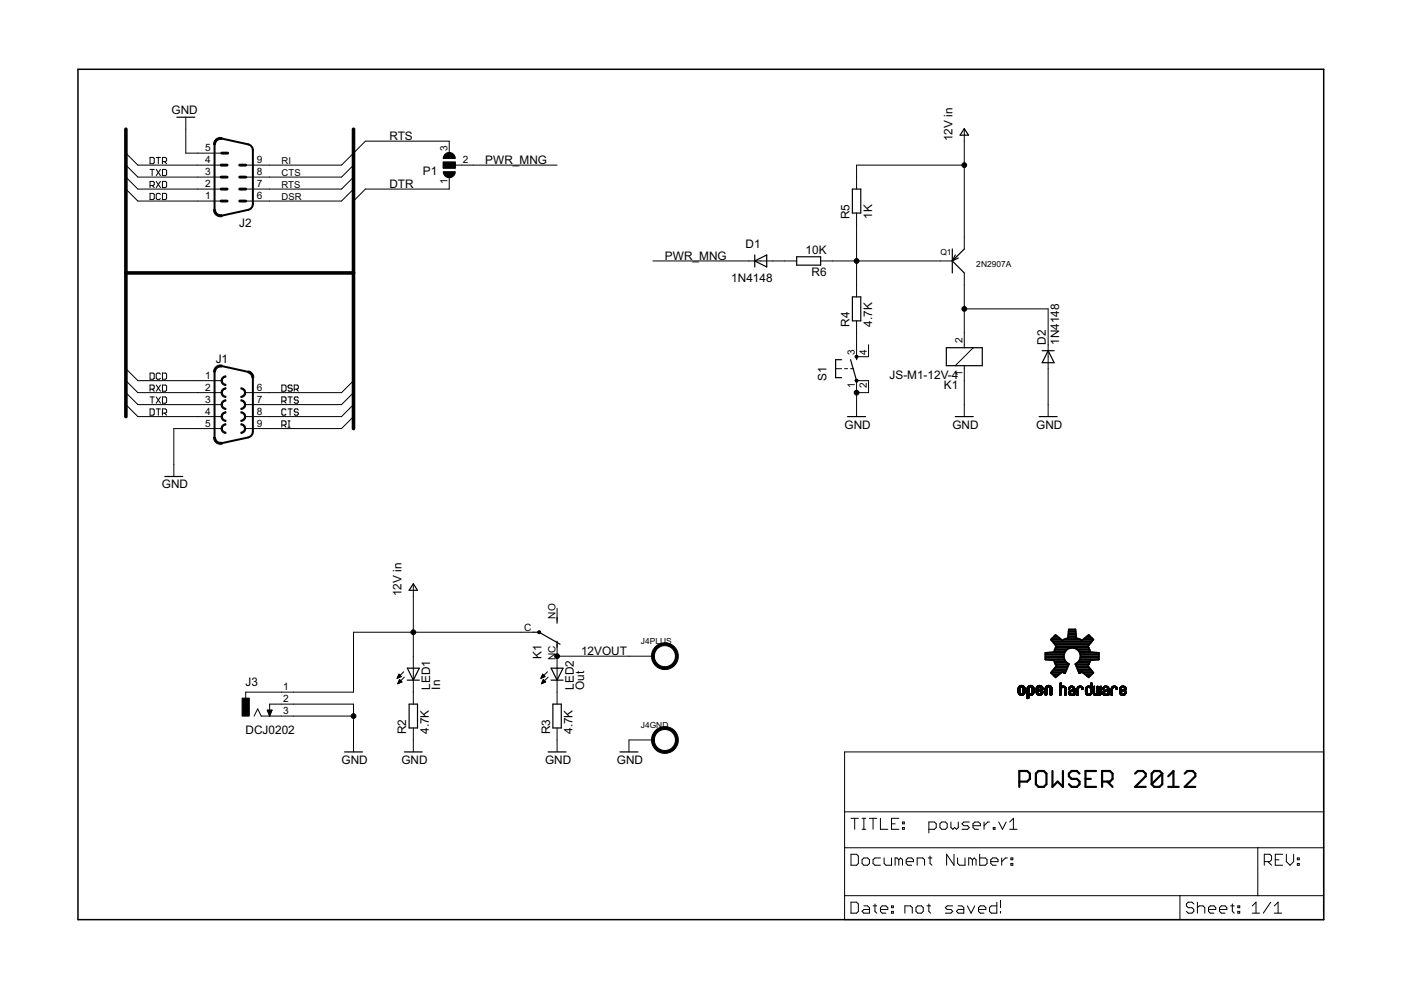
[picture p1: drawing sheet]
<svg xmlns="http://www.w3.org/2000/svg" width="297mm" height="210mm" viewBox="0 0 297 210" stroke-linecap="round" stroke-linejoin="round" font-family="sans-serif">
<g fill="none" stroke="#000" stroke-width=".21">
<path d="M26.7 37.5l2.5 2.6h17.8M26.7 35l2.5 2.5h17.8M26.7 32.5l2.5 2.5h17.8M31.8 33.4h.7l.2 .2v.9l-.2 .2h-.7zM31.8 39.3h.7l.2-.2v-.4l-.2-.2h-.7v1.3M31.8 35.9h.9M32.3 39.3l.4 .5M32.3 35.9v1.3M33.1 38.5l.9 1.3M33.1 35.9l.9 1.3M33.1 33.4h.9M33.6 33.4v1.3"/>
<path d="M34 38.5l-.9 1.3M34 35.9l-.9 1.3M34.4 34.3h.7l.2-.3v-.4l-.2-.2h-.7v1.3M34.4 35.9h.7l.2 .2v.9l-.2 .2h-.7zM34.4 38.5h.7l.2 .2v.9l-.2 .2h-.7zM34.9 34.3l.4 .4M39.4 24.8v7.7h7.6M75 37.5l-2.6 2.6h-20.3M75 35l-2.6 2.5h-20.3M94 34.4h2.5v1.2h-2.5zM95.2 37.5v2.6h-17.7l-2.5 2.5M95.2 32.5v-2.6h-17.7l-5.1 5.1h-20.3"/>
<path d="M96.5 35h21.6M204.4 35h-22.8v5.1M204.4 27.4v25.4M26.7 40.1l2.5 2.5h17.8M31.8 41h.7l.2 .2v.9l-.2 .2h-.7zM34 41.2l-.2-.2h-.4l-.3 .2v.9l.3 .2h.4l.2-.2M34.4 41h.7l.2 .2v.9l-.2 .2h-.7zM75 40.1l-2.6 2.5h-20.3M138.4 55.3h30.5M174 55.3h27.9M181.6 45.2v17.7M204.4 57.9v15.8"/>
<path d="M26.7 78.2l2.5 2.5h17.8M31.8 79.1h.7l.2 .2v.9l-.2 .2h-.7zM34 79.3l-.2-.2h-.4l-.3 .2v.9l.3 .2h.4l.2-.2M34.4 79.1h.7l.2 .2v.9l-.2 .2h-.7zM177.2 78.2h1.2M179.1 78.2h.6M180.3 78.2h.7M181.6 68v7.6h2.5v-2.5M204.4 77.5v10.8M204.4 65.5h17.8v22.8M206.4 73.7l-3.9 3.8M26.7 80.7l2.5 2.5h17.8"/>
<path d="M26.7 83.2l2.5 2.6h17.8M26.7 85.8l2.5 2.5h17.8M31.8 86.7h.7l.2 .2v.9l-.2 .2h-.7zM31.8 84.2h.9M31.8 82.5h.7l.2-.2v-.4l-.2-.3h-.7v1.4M32.3 82.5l.4 .5M32.3 84.2v1.3M33.1 86.7h.9M33.1 81.6l.9 1.4M33.1 84.2l.9 1.3M33.6 86.7v1.3M34 81.6l-.9 1.4"/>
<path d="M34 84.2l-.9 1.3M34.4 87.6h.7l.2-.2v-.5l-.2-.2h-.7v1.3M34.4 84.2h.7l.2 .2v.9l-.2 .2h-.7zM34.4 81.6h.7l.2 .3v.8l-.2 .3h-.7zM34.9 87.6l.4 .4M47 90.9h-10.1v10.1M59.8 81.6h.6l.2 .3v.8l-.2 .3h-.6zM59.8 85h.6l.2-.2v-.4l-.2-.2h-.6v1.3M59.8 90.1h.6l.2-.2v-.4l-.2-.3h-.6v1.4M60.2 90.1l.4 .5M60.2 85l.4 .5M60.6 86.9l-.2-.2h-.4l-.2 .2v.9l.2 .2h.4l.2-.2"/>
<path d="M61.1 89.2h.4M61.1 90.6h.4M61.1 86.7h.9M61.1 84.2h.9M61.3 89.2v1.4M61.5 84.2v1.3M61.5 86.7v1.3M62 81.9l-.3-.3h-.4l-.2 .5 .2 .2h.4l.3 .2v.2l-.3 .3h-.4l-.2-.3M62.4 82.5h.6l.2-.2v-.4l-.2-.3h-.6v1.4M62.8 82.5l.4 .5M63.2 86.9l-.2-.2h-.4l-.2 .2 .2 .5h.4l.2 .2-.2 .4h-.4l-.2-.2M63.2 84.4l-.2-.2h-.4l-.2 .4 .2 .2h.4l.2 .5-.2 .2h-.4l-.2-.2"/>
<path d="M75 80.7l-2.6 2.5h-20.3M75 83.2l-2.6 2.6h-20.3M75 85.8l-2.6 2.5h-20.3M75 88.3l-2.6 2.6h-20.3M181.6 83.2h2.5v-2.5h-2.5v7.6M87.6 123.9v25.4M113 134h-38v12.7h-22.9v1.3M118.1 129v2.5M118.1 136.6v12.7M118.1 139.1h20.3M53.9 151.8l.7-1.5 .8 1.5h19.6M56.7 150.6h1l-.5 1.2z"/>
<path d="M56.7 150.6h1M56.7 150.7h.9M56.8 150.8h.8M56.8 151h.7M56.9 151.1h.6M56.9 151.2h.5M57 151.3h.4M57 151.4h.3M57.1 151.6h.2M57.1 151.7h.1M57.2 151.8v-2.5h17.8v10.1M84.2 143.7h.2"/>
<path d="M84.3 143.6h.4M84.3 143.5h.7M84.3 144.9h.1M84.4 144.8h.3M84.4 143.4h.6M84.5 143.2h.4M84.5 144.7h.5M84.5 144.6h.7M84.5 143.1h.3M84.6 143h.1M84.6 144.4h.5M84.6 142.9l.5 .5-.9 .4z"/>
<path d="M84.6 144.3h.4M84.7 144.2h.2M84.7 144.1l-.4 .9M84.7 144.1l.5 .5-.9 .4M84.7 144.1h.1M85.6 142.4l-1.4 1.4M85.7 143.6l-1.4 1.4M87.6 154.3v5.1M114.7 143.7h.2M114.8 143.6h.4M114.8 143.5h.7M114.8 144.9h.1"/>
<path d="M114.9 143.4h.6M114.9 144.8h.3M114.9 143.2h.5M114.9 144.7h.5M115 143.1h.3M115 144.6h.7M115 143h.1M115 144.4h.6M115.1 142.9l.5 .5-.9 .4zM115.1 144.3h.3M115.1 144.2h.2M115.2 144.1h.1"/>
<path d="M115.2 144.1l-.4 .9M115.2 144.1l.5 .5-.9 .4M116.1 142.4l-1.4 1.4M116.2 143.6l-1.4 1.4M118.1 154.3v5.1M138.4 156.9h-5.1v2.5M179.1 159.4h101.5v35.6h-101.5zM215.9 146.7l.4 .1M215.9 146.8h.4M215.9 146.7h.3M215.9 146.6h.3M215.9 146.5h.3"/>
<path d="M215.9 146.4h.3M215.9 146.3h.3M215.9 146.2h.3M215.9 146.1h.3M215.9 146h.3M215.9 146h.4M215.9 146.9h.5M215.9 146.9h.4M215.9 145.9h.4M215.9 147h.6M215.9 145.7h1.4M215.9 147.1h1.3"/>
<path d="M216 145.6l1.2 .1M216 145.6h1.2M216 147.2h1.2M216 145.6h1.1M216 147.2h1.1M216.1 145.5h1M216.1 147.3h1M216.1 145.5h.9M216.2 145.4h.8M216.3 147.4h.6M216.3 145.9h-.4M216.3 145.4h.6"/>
<path d="M216.3 145.8h-.4M216.4 145.8h-.5M216.5 147.4h.2M216.5 145.3h.2M216.7 145.8h.6M216.8 146.9h.5M216.8 145.8h.5M216.9 146.9h.4M216.9 145.9h.4M216.9 146.7h.4M216.9 146.8h.4M216.9 146.6h.4"/>
<path d="M216.9 146.5h.4M216.9 146.4h.4M216.9 146.3h.4M216.9 146.2h.4M216.9 146.1h.4M216.9 146h.4M217 147.3l-.8 .1M217.2 147.1l-1.2 .1M217.3 147h-.6M217.8 146.7l.4 .1M217.8 148.1h.2M217.8 148h.3"/>
<path d="M217.8 147.9h.3M217.8 147.8h.3M217.8 147.7h.3M217.8 147.6h.3M217.8 147.5h.3M217.8 147.4h.3M217.8 147.1h1.3M217.8 147h.6M217.8 146.9h.4M217.8 146.8h.4M217.8 146.7h.3M217.8 146.6h.3"/>
<path d="M217.8 146.5h.3M217.8 146.4h.3M217.8 146.3h.3M217.8 146.2h.3M217.8 146.1h.3M217.8 146h.3M217.8 145.9h.4M217.8 148.1h.1M217.8 145.7h1.3M217.9 145.6h1.2M217.9 145.5l1.2 .1M218 145.5h1"/>
<path d="M218.1 145.5h.8M218.1 145.4h.8M218.1 148l-.3 .1M218.2 146h-.4M218.2 145.9h-.4M218.2 145.4h.6M218.3 145.8h-.5M218.4 145.3h.2M218.4 147.4h.2M218.6 147h.6M218.7 147h.5M218.7 145.8h.5"/>
<path d="M218.8 146.9h.4M218.8 145.9h.4M218.8 147.4h-1M218.8 146.8h.4M218.8 146.7h.4M218.8 146.6h.4M218.8 146.5h.4M218.8 146.4h.4M218.8 146.3h.4M218.8 146.2h.4M218.8 146.1h.4M218.8 146h.4"/>
<path d="M218.9 147.3l-1.1 .1M219 147.3h-1.2M219 147.2l-1.2 .1M219.1 147.2h-1.3M219.2 147.1h-1.4M219.2 145.7h-1.4M219.7 146.7h.4M219.7 146.9h.4M219.7 146.8h.4M219.7 146.2h1.4M219.7 146.2h.3M219.7 146.1h.3"/>
<path d="M219.7 146h.4M219.7 147h.6M219.7 146.9h.5M219.7 145.9h.4M219.7 145.7h1.4M219.8 147.1h1.2M219.8 145.7h1.2M219.8 145.6h1.2M219.8 147.2h1.2M219.9 145.5l1.1 .1M219.9 147.2h1M219.9 145.5h1"/>
<path d="M219.9 147.3h1M220 145.5h.9M220 147.3h.8M220 145.4h.8M220.1 146h-.4M220.1 147.4h.6M220.1 145.9h-.4M220.1 146.7h-.4M220.2 145.4h.5M220.2 145.8h-.5M220.2 146.6l-.5 .1M220.3 147.4h.2"/>
<path d="M220.3 146.2h.8M220.3 145.3h.2M220.4 146.6h-.7M220.4 146.2h.7M220.5 146.5l-.8 .1M220.5 146.1h.6M220.6 146h.5M220.6 145.8h.5M220.6 146.5h-.9M220.7 146.9h.4M220.7 145.9h.4M220.7 146h.4"/>
<path d="M220.7 146.8h.4M220.7 146.7h.4M220.7 146.4l-1 .1M220.8 146.7h.3M220.8 146.6h.3M220.8 146.4h-1.1M220.9 146.6h.2M221 146.3l-1.3 .1M221.1 147h-.6M221.1 146.3h-1.4M221.1 147h-.5M221.6 146.7h.4"/>
<path d="M221.6 147.2h.4M221.6 147.1h.4M221.6 147h.4M221.6 146.9h.4M221.6 146.8h.4M221.6 146.6h.4M221.6 146.5h.4M221.6 146.4h.4M221.6 146.3h.4M221.6 146.2h.4M221.6 146.1h.4M221.6 146h.4"/>
<path d="M221.6 147.4h.2M221.6 145.7h1.4M221.7 145.7h1.3M221.7 145.6h1.2M221.8 145.5h1.1M221.8 145.5h1M221.9 145.5h.9M221.9 147.3l-.3 .1M221.9 145.4h.8M222 147.3h-.4M222 146h-.4M222 145.9h-.4"/>
<path d="M222.1 145.9h-.5M222.1 145.4h.5M222.1 145.8h-.5M222.2 145.3h.2M222.5 145.8h.5M222.6 145.8h.4M222.6 145.9h.4M222.6 145.9h.5M222.7 146.7h.4M222.7 147.3h.2M222.7 147.2h.4M222.7 147.1h.4"/>
<path d="M222.7 147h.4M222.7 146.9h.4M222.7 146.8h.4M222.7 146.6h.4M222.7 146.5h.4M222.7 146.4h.4M222.7 146.3h.4M222.7 146.2h.4M222.7 146.1h.4M222.7 146h.4M222.7 147.4h.2M223.1 147.3h-.4"/>
<path d="M224.7 144.9h.3M224.7 146.7h.3M224.7 147.4h.1M224.7 147.2h.3M224.7 147.1h.3M224.7 147h.3M224.7 146.9h.3M224.7 146.8h.3M224.7 146.6h.3M224.7 146.5h.3M224.7 146.4h.3M224.7 146.3h.3"/>
<path d="M224.7 146.2h.3M224.7 146.1h.3M224.7 146h.3M224.7 145.7h1.3M224.7 145.6l1.2 .1M224.7 145.6h1.1M224.7 145.5l1.1 .1M224.7 145.5h1M224.7 145.4h.3M224.7 145.3h.3M224.7 145.2h.3M224.7 145.1h.3"/>
<path d="M224.7 145h.3M224.8 144.8h.2M224.9 144.8h.1M224.9 147.4h-.2M225 147.3l-.3 .1M225 147.3h-.3M225.1 145.9h-.4M225.2 145.8h-.5M225.2 145.5h.4M225.3 145.8h-.6M225.5 145.8h.5M225.6 145.8h.4"/>
<path d="M225.7 145.9h.3M225.7 146h.4M225.8 146h.3M225.8 146.1h.3M225.8 146.7h.3M225.8 147.4h.1M225.8 147.3h.3M225.8 147.2h.3M225.8 147.1h.3M225.8 147h.3M225.8 146.9h.3M225.8 146.8h.3"/>
<path d="M225.8 146.6h.3M225.8 146.5h.3M225.8 146.4h.3M225.8 146.3h.3M225.8 146.2h.3M226 147.4h-.2M226.1 147.3l-.3 .1M226.5 147.1h.4M226.5 147h.4M226.5 147h.3M226.5 146.9h.3M226.5 146.8h.4"/>
<path d="M226.5 146.1h.3M226.5 147.1l.5 .1M226.6 147.2h.8M226.6 145.9h.3M226.7 147.3h.7M226.7 145.7h1.1M226.7 146.2h-.2M226.7 145.6h1M226.8 145.6h.9M226.8 147.4h.6M226.8 146.2h-.3M226.8 146.5h1.1"/>
<path d="M226.8 146.1h-.3M226.8 146h-.3M226.8 145.5l.8 .1M226.9 145.9h-.4M226.9 145.5h.6M226.9 146.7l-.4 .1M226.9 147.4h.5M226.9 146.4h1M227 145.8h-.4M227 146.7h-.5M227 145.5h.4M227.1 146.4h.8"/>
<path d="M227.1 147.4v.1M227.1 145.8h-.5M227.1 146.6l-.5 .1M227.2 146.3h.7M227.3 147.2h.1M227.3 146.6h-.7M227.3 145.8h.5M227.3 146.3h.6M227.4 145.8h.4M227.4 146.5l-.7 .1M227.5 146.2h.4M227.5 145.9h.3"/>
<path d="M227.5 145.9h.4M227.6 146h.3M227.6 146.7h.3M227.6 147.3h.3M227.6 147.2h.3M227.6 147.1h.3M227.6 147h.3M227.6 146.9h.3M227.6 146.8h.3M227.6 146.6h.3M227.6 146.5h.3M227.6 146.1h.3"/>
<path d="M227.6 147.4h.1M227.8 147.4h-.2M227.9 147.3l-.3 .1M227.9 146.5h-1.2M228.3 146.7h.3M228.3 147.4h.1M228.3 147.3h.3M228.3 147.2h.3M228.3 147.1h.3M228.3 147h.3M228.3 146.9h.3M228.3 146.8h.3"/>
<path d="M228.3 146.6h.3M228.3 146.5h.3M228.3 146.4h.3M228.3 146.3h.3M228.3 146.2h.3M228.3 146.1h.3M228.3 146h.3M228.3 146h.4M228.5 145.7h1M228.5 145.6h1M228.6 147.4h-.3M228.6 147.3l-.3 .1"/>
<path d="M228.6 145.5l.8 .1M228.6 146.1h-.3M228.7 145.9h-.4M228.7 145.5h.6M228.7 145.9h-.3M228.8 145.8h-.4M228.8 145.5h.4M228.9 145.8h-.5M229.1 145.8h.5M229.2 145.8h.4M229.3 145.9h.4M229.4 146h.3"/>
<path d="M229.4 146.2h.2M229.4 146.2h.1M229.6 145.7h-1.2M229.7 146.1l-.3 .1M229.7 146.1h-.3M230.1 146.7h.3M230.1 146.6h.3M230.1 146.5h.3M230.1 146.4h.3M230.1 146.3h.3M230.1 146.2h.3M230.1 146.1h.3"/>
<path d="M230.1 146.9h.3M230.1 146.8h.3M230.1 146h.3M230.2 146.9h.3M230.2 147.1h.4M230.2 147h.3M230.2 145.9h.3M230.2 145.9h.4M230.2 147.1l.5 .1M230.3 147.2h1.1M230.3 145.7h1.2M230.3 147.3h1"/>
<path d="M230.4 145.6h1.1M230.4 147.3h.8M230.5 147.4h.7M230.5 146h-.3M230.5 145.5h1M230.6 147.4h.5M230.6 145.8h-.4M230.6 145.5h.4M230.7 145.8h-.4M230.8 147.4v.1M230.9 145.8h.6M231 145.8h.5"/>
<path d="M231.1 147.1h.4M231.1 145.9h.4M231.1 147h.4M231.2 146h.3M231.2 146.7h.3M231.2 144.9h.3M231.2 146.9h.3M231.2 146.8h.3M231.2 146.6h.3M231.2 146.5h.3M231.2 146.4h.3M231.2 146.3h.3"/>
<path d="M231.2 146.2h.3M231.2 146.1h.3M231.2 145.4h.3M231.2 145.3h.3M231.2 145.2h.3M231.2 145.1h.3M231.2 145h.3M231.3 144.8h.2M231.4 144.8h.1M231.4 147.1l-.4 .1M231.5 145.7h-1.2M231.8 146.7h.3"/>
<path d="M231.8 147.1h.3M231.8 147h.3M231.8 146.9h.3M231.8 146.8h.3M231.8 146.6h.3M231.8 146.5h.3M231.8 146.4h.3M231.8 146.3h.3M231.8 146.2h.3M231.8 146.1h.3M231.8 146h.3M231.8 145.9h.3"/>
<path d="M231.8 145.8h.3M231.8 145.7h.3M231.8 145.6h.3M231.8 147.1l.4 .1M231.8 147.2h1.6M231.9 147.2h1.5M231.9 145.5h.2M231.9 147.3h1.4M232 147.4h1.3M232.1 147.4h.4M232.3 147.4v.1M232.4 147.2h.5"/>
<path d="M232.4 147.1h.4M232.5 146.7h.3M232.5 147h.3M232.5 146.9h.3M232.5 146.8h.3M232.5 146.6h.3M232.5 146.5h.3M232.5 146.4h.3M232.5 146.3h.3M232.5 146.2h.3M232.5 146.1h.3M232.5 146h.3"/>
<path d="M232.5 145.9h.3M232.5 145.8h.3M232.5 145.7h.3M232.5 145.6h.3M232.6 145.5h.2M232.8 147.4h.4M233.1 147.2h.4M233.1 147.1h.4M233.2 147h.3M233.2 146.9h.3M233.2 146.7h.3M233.2 146.8h.3"/>
<path d="M233.2 146.6h.3M233.2 146.5h.3M233.2 146.4h.3M233.2 146.3h.3M233.2 146.2h.3M233.2 146.1h.3M233.2 146h.3M233.2 145.9h.3M233.2 145.8h.3M233.2 145.7h.3M233.2 145.6h.3M233.3 145.5h.2"/>
<path d="M233.4 147.3h-1.5M233.8 147.1h.3M233.8 147h.3M233.8 146.9h.3M233.8 146.8h.3M233.8 146.1h.3M233.8 146h.3M233.8 147.1l.4 .1M233.8 147.2h.8M233.9 147.2h.8M233.9 147.3h.8M233.9 146.2h-.1"/>
<path d="M234 145.6l1 .1M234 147.3h.7M234 145.6h.9M234 147.4h.7M234 146.2h-.2M234 146.5h1.1M234.1 146.1l-.3 .1M234.1 145.6h.7M234.1 146h-.3M234.1 147.4h.5M234.1 145.9h-.3M234.1 145.5h.7"/>
<path d="M234.2 146.7l-.4 .1M234.2 146.4h.9M234.2 145.9h-.4M234.3 146.7h-.5M234.3 145.8h-.5M234.3 145.5h.3M234.3 146.4h.8M234.3 145.8h-.4M234.4 146.6l-.6 .1M234.4 146.3h.7M234.5 147.2h.1M234.5 146.6h-.7"/>
<path d="M234.5 145.8h.5M234.6 146.3h.5M234.7 145.8h.4M234.7 146.5l-.8 .1M234.7 145.9h.4M234.7 146.2h.4M234.8 146.5h-.8M234.8 145.9h.3M234.8 146.2h.3M234.8 146h.3M234.8 146.5h.3M234.8 146.7h.3"/>
<path d="M234.8 147.3h.3M234.8 147.2h.3M234.8 147.1h.3M234.8 147h.3M234.8 146.9h.3M234.8 146.8h.3M234.8 146.6h.3M234.8 146.1h.3M234.9 147.4h.1M235 145.7h-1.1M235.1 147.4h-.3M235.1 147.3h-.3"/>
<path d="M235.6 146.7h.3M235.6 147.3h.3M235.6 147.2h.3M235.6 147.1h.3M235.6 147h.3M235.6 146.9h.3M235.6 146.8h.3M235.6 146.6h.3M235.6 146.5h.3M235.6 146.4h.3M235.6 146.3h.3M235.6 146.2h.3"/>
<path d="M235.6 146.1h.3M235.6 147.4h.1M235.6 146h.3M235.7 145.7h1.1M235.8 145.7h1M235.8 145.6h.9M235.8 147.4h-.2M235.9 147.3l-.3 .1M235.9 145.6h.8M235.9 146h-.3M235.9 145.9h-.3M235.9 145.5h.7"/>
<path d="M236 145.9h-.4M236.1 145.8h-.5M236.1 145.5h.4M236.2 145.8h-.5M236.4 145.8h.5M236.5 145.8h.4M236.5 145.9h.4M236.6 145.9h.3M236.6 146h.3M236.6 146.2h.3M236.6 146.1h.3M236.7 146.2h.1"/>
<path d="M236.9 146.1l-.3 .1M237.4 146.9h.3M237.4 146.8h.3M237.4 146.5h.9M237.4 146.4h1.1M237.4 146.3h.3M237.4 146.2h.3M237.4 146.1h.3M237.4 146h.3M237.4 147h.4M237.4 147.1h.4M237.5 147.1l.4 .1"/>
<path d="M237.5 147.2h1.2M237.5 145.7h1.2M237.6 147.2h1M237.6 147.3h.9M237.6 145.6l1 .1M237.6 145.6h.9M237.7 145.6h.8M237.7 147.4h.7M237.8 146.7l-.4 .1M237.8 145.9h-.4M237.8 145.5h.6M237.8 146.7h-.4"/>
<path d="M237.8 147.4h.5M237.9 145.8h-.4M237.9 145.5h.3M238 146.6l-.6 .1M238 145.8h-.5M238 147.4v.1M238.1 146.6h-.7M238.2 145.8h.5M238.2 147.2h.5M238.3 146.5l-.9 .1M238.3 146.2h.5M238.3 145.8h.4"/>
<path d="M238.3 145.9h.4M238.4 147h.3M238.4 145.9h.3M238.4 146.9h.3M238.4 146h.3M238.5 146.9h.3M238.5 146.1h.3M238.5 146.7h.3M238.5 147.3l-.8 .1M238.5 146.8h.3M238.5 146.4l-1.1 .1M238.6 146.7h.1"/>
<path d="M238.7 147.1h-.4M238.7 146.3l-.8 .1M238.7 147h-.3M238.7 146.3h-.7M238.8 146.2l-.7 .1M179.1 179.7h101.5M179.1 172.1h101.5M180.4 173.5h1.6M181.2 173.5v2.3M182.8 173.5h.8M182.8 175.8h.8M183.2 173.5v2.3"/>
<path d="M184.3 173.5h1.6M185.1 173.5v2.3M186.7 173.5v2.3h1.5M189 174.7h.8M190.6 173.5h-1.6v2.3h1.6M191.3 175.5h.4v.3h-.4zM191.3 174.3h.4v.4h-.4zM196.9 175.8h1.2l.4-.3v-.8l-.4-.4h-1.2v2.3M199.3 174.7l.4-.4h.7l.4 .4v.8l-.4 .3h-.7l-.4-.3zM201.6 174.3v1.2l.4 .3 .4-.3 .4 .3 .4-.3v-1.2M205.5 174.3h-1.2l-.3 .4 .3 .4h.8l.4 .4-.4 .3h-1.1M206.3 175.1h1.6v-.4l-.4-.4h-.8l-.4 .4v.8l.4 .3h.8"/>
<path d="M208.6 174.3v1.5M209.8 174.3h-.4l-.8 .8M210.6 175.5h.4v.3h-.4zM211.8 174.3l.7 1.5 .8-1.5M214.1 175.8h1.5M214.1 174.3l.8-.8v2.3M266.7 179.7v10.2M179.1 189.9h101.5M180.4 181.1h1.2l.4 .4v1.6l-.4 .4h-1.2zM180.4 191.3h1.2l.4 .4v1.5l-.4 .4h-1.2zM182.8 182.3l.4-.4h.7l.4 .4v.8l-.4 .4h-.7l-.4-.4zM183.2 192.1h.7l.4 .3v1.2h-1.1l-.4-.4 .4-.4h1.1"/>
<path d="M185.1 192.1h.8M185.5 191.7v1.5l.4 .4M186.7 192.8h1.5v-.4l-.4-.3h-.8l-.3 .3v.8l.3 .4h.8M186.7 181.9h-1.2l-.4 .4v.8l.4 .4h1.2M187.5 181.9v1.2l.3 .4h1.2v-1.6M189 193.2h.4v.4h-.4zM189 192.1h.4v.3h-.4zM190.6 182.3l-.4-.4h-.4v1.6M190.6 182.3l.4-.4 .3 .4v1.2M190.6 182.3v1.2M191.9 193.6v-1.5h1.1l.4 .3v1.2M192.1 182.7h1.6v-.4l-.4-.4h-.8l-.4 .4v.8l.4 .4h.8"/>
<path d="M194.2 192.4l.4-.3h.8l.3 .3v.8l-.3 .4h-.8l-.4-.4zM194.5 183.5v-1.6h1.1l.4 .4v1.2M196.5 192.1h.8M196.8 181.9h.8M196.9 191.7v1.5l.4 .4M197.2 181.5v1.6l.4 .4M202 192.1h-1.2l-.4 .3 .4 .4h.8l.4 .4-.4 .4h-1.2M202.3 181.1v2.4l-1.6-2.4v2.4M203 181.9v1.2l.4 .4h1.2v-1.6M203.2 192.1h.7l.4 .3v1.2h-1.1l-.4-.4 .4-.4h1.1M205.1 192.1l.8 1.5 .8-1.5M206.2 182.3l-.4-.4h-.4v1.6"/>
<path d="M206.2 182.3v1.2M206.2 182.3l.3-.4 .4 .4v1.2M207.5 192.8h1.5v-.4l-.4-.3h-.8l-.3 .3v.8l.3 .4h.8M207.7 181.1v2.4h1.2l.4-.4v-.8l-.4-.4h-1.2M210.1 182.7h1.5v-.4l-.4-.4h-.8l-.3 .4v.8l.3 .4h.8M211.3 191.3v2.3h-1.1l-.4-.4v-.8l.4-.3h1.1M212.1 190.9v1.5M212.1 193.2v.4M212.4 181.9v1.6M213.6 181.9h-.4l-.8 .8M214.3 183.1h.4v.4h-.4zM214.3 181.9h.4v.4h-.4z"/>
<path d="M250.2 189.9v5.1M253.1 191.7l-.4-.4h-.8l-.4 .4v.4l.4 .3h.8l.4 .4v.4l-.4 .4h-.8l-.4-.4M253.9 192.4l.4-.3h.8l.3 .3v1.2M253.9 191.3v2.3M256.2 192.8h1.6v-.4l-.4-.3h-.8l-.4 .3v.8l.4 .4h.8M258.6 192.8h1.5v-.4l-.4-.3h-.7l-.4 .3v.8l.4 .4h.7M260.9 192.1h.8M261.3 191.7v1.5l.4 .4M262.4 193.2h.4v.4h-.4zM262.4 192.1h.4v.3h-.4zM265.5 193.6h1.6M265.5 192.1l.8-.8v2.3"/>
<path d="M268.1 182.7h1.1l.4-.4v-.8l-.4-.4h-1.1v2.4M268.8 182.7l.8 .8M269.4 191.3l-1.6 2.3M270.2 193.6h1.5M270.2 192.1l.8-.8v2.3M270.4 182.3h.8M271.9 181.1h-1.5v2.4h1.5M272.7 181.1v1.6l.8 .8 .8-.8v-1.6M275.1 183.1h.4v.4h-.4zM275.1 181.9h.4v.4h-.4z"/>
</g>
<g fill="none" stroke="#000" stroke-width=".47">
<path d="M216.1 165.7h1.7l.6-.6v-1.1l-.6-.5h-1.7v3.3M220.2 163.5h1.1l.6 .5v2.3l-.6 .5h-1.1l-.6-.5v-2.3zM223.1 163.5v3.3l1.1-1.1 1.2 1.1v-3.3M228.9 164l-.6-.5h-1.1l-.6 .5v.6l.6 .5h1.1l.6 .6v.6l-.6 .5h-1.1l-.6-.5M230.1 165.1h1.2M232.4 163.5h-2.3v3.3h2.3M233.7 165.7h1.6l.6-.6v-1.1l-.6-.5h-1.6v3.3M234.8 165.7l1.1 1.1M240.7 164l.5-.5h1.1l.6 .5v.6l-2.2 2.2h2.2M246.4 164l-.5-.5h-1.2l-.5 .5v2.3M246.4 164v2.3l-.5 .5h-1.2l-.5-.5M246.4 164l-2.2 2.3"/>
<path d="M247.7 166.8h2.2M247.7 164.6l1.1-1.1v3.3M251.2 164l.6-.5h1.1l.5 .5v.6l-2.2 2.2h2.2"/>
</g>
<g fill="#000" stroke="#000" stroke-width=".21">
<path d="M45.7 29.6l.5-.4h.9l-.1 .4h-.6l-.4 .3-.3 .7h-.4z" fill-rule="evenodd"/>
<path d="M94.4 32.7a1.26 1.26 0 0 1 1.4-.3 1.26 1.26 0 0 1 .7 1.2h-2.5z" fill-rule="evenodd"/>
<path d="M94 36.4h2.5a1.27 1.27 0 0 1-1.3 1.3 1.27 1.27 0 0 1-1.2-1.3z" fill-rule="evenodd"/>
<path d="M45.3 44.5h.4l.1 .5 .4 .4 .8 .1 .1 .4a1.46 1.46 0 0 1-1.8-1.4z" fill-rule="evenodd"/>
<path d="M45.7 77.8l.5-.3 .9-.1-.1 .4-.8 .2-.4 .3-.1 .6h-.4z" fill-rule="evenodd"/>
<path d="M47.2 79.9l.6-.2h.1v.2a.76 .76 0 0 0-.8 .8 .76 .76 0 0 0 .8 .8v.2a1.01 1.01 0 0 1-1-.6 1.01 1.01 0 0 1 .3-1.2z" fill-rule="evenodd"/>
<path d="M45.3 92.7h.4l.1 .5 .4 .4 .8 .2 .1 .4a1.46 1.46 0 0 1-1.8-1.5z" fill-rule="evenodd"/>
<path d="M47.2 82.5l.6-.3h.1v.3a.76 .76 0 0 0-.8 .7 .76 .76 0 0 0 .8 .8v.3a1.01 1.01 0 0 1-1-.7 1.01 1.01 0 0 1 .3-1.1z" fill-rule="evenodd"/>
<path d="M47.2 85l.6-.2h.1v.2a.76 .76 0 0 0-.8 .8 .76 .76 0 0 0 .8 .8v.2a1.01 1.01 0 0 1-1-.6 1.01 1.01 0 0 1 .3-1.2z" fill-rule="evenodd"/>
<path d="M47.2 87.6l.6-.3h.1v.3a.76 .76 0 0 0-.8 .7 .76 .76 0 0 0 .8 .8v.2a1.01 1.01 0 0 1-1-.6 1.01 1.01 0 0 1 .3-1.1z" fill-rule="evenodd"/>
<path d="M47.2 90.1l.6-.2h.1v.2a.76 .76 0 0 0-.8 .8 .76 .76 0 0 0 .8 .7v.3a1.01 1.01 0 0 1-1-.7 1.01 1.01 0 0 1 .3-1.1z" fill-rule="evenodd"/>
<path d="M51.1 82.2a1.02 1.02 0 0 1 1 1 1.02 1.02 0 0 1-1 1.1v-.3a.76 .76 0 0 0 .7-.8 .76 .76 0 0 0-.7-.7z" fill-rule="evenodd"/>
<path d="M51.1 87.3a1.02 1.02 0 0 1 1 1 1.02 1.02 0 0 1-1 1v-.2a.76 .76 0 0 0 .7-.8 .76 .76 0 0 0-.7-.7z" fill-rule="evenodd"/>
<path d="M51.1 84.8a1.02 1.02 0 0 1 1 1 1.02 1.02 0 0 1-1 1v-.2a.76 .76 0 0 0 .7-.8 .76 .76 0 0 0-.7-.8z" fill-rule="evenodd"/>
<path d="M51.1 89.9a1.02 1.02 0 0 1 1 1 1.02 1.02 0 0 1-1 1v-.3a.76 .76 0 0 0 .7-.7 .76 .76 0 0 0-.7-.8z" fill-rule="evenodd"/>
<path d="M52.7 78.7l.4 .1 .5 .5 .2 .8h-.4l-.1-.6-.7-.5z" fill-rule="evenodd"/>
<path d="M138.8 137.2a2.85 2.85 0 0 1 4.6 .4 2.85 2.85 0 0 1-1.6 4.2 2.85 2.85 0 0 1-3.7-2.7h.6a2.24 2.24 0 0 1 3.2-2 2.24 2.24 0 0 1 .4 3.8 2.24 2.24 0 0 1-3.5-1.4l-.1-.4h-.6a2.69 2.69 0 0 1 .7-1.9z" fill-rule="evenodd"/>
<path d="M138.8 155a2.85 2.85 0 0 1 4.6 .4 2.85 2.85 0 0 1-1.6 4.2 2.85 2.85 0 0 1-3.7-2.7h.6a2.24 2.24 0 0 1 3.2-2.1 2.24 2.24 0 0 1 .4 3.8 2.24 2.24 0 0 1-3.5-1.3l-.1-.4h-.6a2.69 2.69 0 0 1 .7-1.9z" fill-rule="evenodd"/>
<circle cx="204.4" cy="35" r=".51"/>
<circle cx="181.6" cy="55.3" r=".51"/>
<circle cx="181.6" cy="75.6" r=".33"/>
<circle cx="204.4" cy="65.5" r=".51"/>
<circle cx="181.6" cy="80.7" r=".33"/>
<circle cx="181.6" cy="83.2" r=".51"/>
<circle cx="87.6" cy="134" r=".51"/>
<circle cx="114.3" cy="134" r=".33"/>
<circle cx="118.1" cy="139.1" r=".51"/>
<circle cx="75" cy="151.8" r=".51"/>
</g>
<path d="M45.5 30.6v13.9M47 29.4l5.9 1.3 .6 .6 .1 .5v11.5l-.1 .5-.4 .5-.5 .2-5.6 1.2M45.5 78.9v13.8M47 77.6l5.6 1.2M53.6 80.1v11.4l-.1 .6-.4 .4-.5 .3-5.6 1.2" fill="none" stroke="#000" stroke-width=".42"/>
<g fill="none" stroke="#000" stroke-width=".25">
<path d="M37.5 24.8h3.8M204.4 27.3l.9 1.4h-1.7zM160 55.3l2.6-1.2v2.5zM160 54.1v2.5M168.9 54.4h5.1v1.8h-5.1zM180.7 40.1h1.8v5.1h-1.8zM201.9 52.8v5.1M201.9 55.3l2.5 2.6M202.5 54.1l-.6 1.2M203.2 54.7l-1.3 .6M204.4 52.8l-2.5 2.5M178.4 76.3h-1.2v3.8h1.2"/>
<path d="M180.3 76.3l1.3 4.4M180.7 62.9h1.8v5.1h-1.8zM181.6 75.6v.7M200.6 73.7h7.7v3.8h-7.7zM221 74.4h2.5M222.2 74.4l1.3 2.5h-2.5zM179.7 88.3h3.8M202.5 88.3h3.9M220.3 88.3h3.8M34.9 101h3.9M87.6 123.8l.9 1.4h-1.8zM113 134h1.3l4.4 2.6"/>
<path d="M118.1 130.9v1.2M118.1 136v1.2M73 159.4h3.9M85.7 159.4h3.8M86.4 141.7h2.5l-1.3 2.5zM86.4 144.2h2.5M86.7 149.3h1.8v5h-1.8zM116.2 159.4h3.8M116.8 144.2h2.6M116.8 141.7h2.6l-1.3 2.5zM117.2 149.3h1.8v5h-1.8zM131.4 159.4h3.9"/>
</g>
<path d="M46.9 37.5h1.3M46.9 35h1.3M47 32.5h1.3M50.8 37.5h1.3M50.8 35h1.3M46.9 42.6h1.3M46.9 40.1h1.3M50.8 42.6h1.3M50.8 40.1h1.3" fill="none" stroke="#000" stroke-width=".61"/>
<path d="M94 34.4h2.5v1.2h-2.5zM51.3 148h1.6v3.8h-1.6z" fill="#000" stroke="#000" stroke-width=".21"/>
<path d="M16.5 14.7h264.1v180.3h-264.1z" fill="none" stroke="#000" stroke-width=".32"/>
<g fill="none" stroke="#000" stroke-width=".38">
<path d="M221.6 139.5h4M221.6 139.1h3.9M221.6 138.8h4M221.7 138.4h4M221.7 139.8h4M222.8 135.6h2.2M223.1 136h8.4M223.1 135.3h1.5M223.4 136.3h7.8M223.5 134.9h.7M223.5 138.1h2.4M223.6 137.7h2.6"/>
<path d="M223.7 136.7h7.2M223.8 137.4l-.3 .8-1.9 .2v1.4l1.9 .2 .5 1.2-1.2 1.4M223.8 137.4h3.1M224 137h6.7M225.5 139.1l.2 .9 .9 .8-.8 1.9-.3-.1M225.5 139.1a1.79 1.79 0 0 1 1.8-1.8 1.79 1.79 0 0 1 1.8 1.8M225.5 135.6h3.6M226.4 135.3h1.8M226.5 134.9h1.7M226.5 134.6h1.6M226.5 134.2h1.6M226.6 133.9h1.4"/>
<path d="M226.6 133.5h1.4M227.7 137.4h3.1M228.4 137.7h2.6M228.7 138.1h2.4M229 139.8h4M229 138.4h4M229.1 139.4l-.4 .9-.7 .5 .8 1.9 .3-.1M229.1 139.5h3.9M229.1 138.8h3.9M229.1 139.1v.3M229.1 139.1h3.9M229.6 135.6h2.2"/>
<path d="M230 135.3h1.5M230.4 134.9h.7M230.7 137l.4 1.2 1.9 .2M230.7 137l1.1-1.4-1-1-1.4 1.2-1.2-.5-.2-1.8h-1.4l-.2 1.8-1.2 .5-1.4-1.2-1 1 1.2 1.4-.2 .4M233 139.8l-1.9 .2-.4 1.2M233 138.4v1.4M222.8 142.6h2.2M223.1 142.3h2.9M223.1 143h1.5M223.4 141.9h2.8M223.5 143.3h.7M223.5 140.2h2.4"/>
<path d="M223.6 140.5h2.6M223.7 141.6h2.6M223.8 140.9h2.8M224 141.2h2.4M225.5 142.6l-.3-.1-1.4 1.1-1-1M225.5 142.6h.4M228 140.9h2.8M228.2 141.2h2.5M228.3 141.6h2.6M228.4 140.5h2.6M228.5 141.9h2.7M228.6 142.3h2.9"/>
<path d="M228.7 140.2h2.4M228.8 142.6h.3M229.6 142.6h2.2M230 143h1.5M230.4 143.3h.7M230.7 141.2l1.1 1.4-1 1-1.4-1.1-.3 .1"/>
</g>
<path d="M26.7 27.4v60.9M75 27.4v63.5M26.7 57.9h48.3" fill="none" stroke="#000" stroke-width=".76"/>
<g font-size="2.8">
<text x="36.4" y="24.1">GND</text>
<text x="82.6" y="29.7">RTS</text>
<text x="201.9" y="29.9" transform="rotate(-90 201.9 29.9)">12V in</text>
<text x="102.9" y="34.8">PWR_MNG</text>
<text x="82.6" y="39.8">DTR</text>
<text x="89.6" y="37.2">P1</text>
<text x="180.1" y="46.4" transform="rotate(-90 180.1 46.4)">R5</text>
<text x="184.9" y="46.4" transform="rotate(-90 184.9 46.4)">1K</text>
<text x="50.7" y="48.2">J2</text>
<text x="158.1" y="52.5">D1</text>
<text x="170.8" y="53.8">10K</text>
<text x="141" y="55.1">PWR_MNG</text>
<text x="155" y="59.9">1N4148</text>
<text x="172.1" y="58.6">R6</text>
<text x="180.1" y="69.3" transform="rotate(-90 180.1 69.3)">R4</text>
<text x="184.9" y="69.3" transform="rotate(-90 184.9 69.3)">4.7K</text>
<text x="45.7" y="76.9">J1</text>
<text x="221.8" y="73.1" transform="rotate(-90 221.8 73.1)">D2</text>
<text x="224.5" y="73.1" transform="rotate(-90 224.5 73.1)">1N4148</text>
<text x="175.3" y="80.7" transform="rotate(-90 175.3 80.7)">S1</text>
<text x="188.6" y="80.3">JS-M1-12V-4</text>
<text x="200.1" y="82.5">K1</text>
<text x="179.1" y="90.9">GND</text>
<text x="201.9" y="90.9">GND</text>
<text x="219.7" y="90.9">GND</text>
<text x="34.3" y="103.6">GND</text>
<text x="85.1" y="126.4" transform="rotate(-90 85.1 126.4)">12V in</text>
<text x="114.8" y="139.7" transform="rotate(-90 114.8 139.7)">K1</text>
<text x="123.2" y="138.9">12VOUT</text>
<text x="52.1" y="145.5">J3</text>
<text x="91.2" y="146.2" transform="rotate(-90 91.2 146.2)">LED1</text>
<text x="93.4" y="146.2" transform="rotate(-90 93.4 146.2)">In</text>
<text x="121.7" y="146.2" transform="rotate(-90 121.7 146.2)">LED2</text>
<text x="123.8" y="146.2" transform="rotate(-90 123.8 146.2)">Out</text>
<text x="52.1" y="155.6">DCJ0202</text>
<text x="86.1" y="155.6" transform="rotate(-90 86.1 155.6)">R2</text>
<text x="90.9" y="155.6" transform="rotate(-90 90.9 155.6)">4.7K</text>
<text x="116.6" y="155.6" transform="rotate(-90 116.6 155.6)">R3</text>
<text x="121.4" y="155.6" transform="rotate(-90 121.4 155.6)">4.7K</text>
<text x="72.4" y="162">GND</text>
<text x="85.1" y="162">GND</text>
<text x="115.6" y="162">GND</text>
<text x="130.8" y="162">GND</text>
</g>
<g font-size="2.4">
<text x="43.5" y="34.7">4</text>
<text x="43.5" y="32.1">5</text>
<text x="54.4" y="34.7">9</text>
<text x="94.9" y="32.1" transform="rotate(-90 94.9 32.1)">3</text>
<text x="98.2" y="34.7">2</text>
<text x="43.5" y="39.7">2</text>
<text x="43.5" y="37.2">3</text>
<text x="54.4" y="39.7">7</text>
<text x="54.4" y="37.2">8</text>
<text x="94.9" y="39.1" transform="rotate(-90 94.9 39.1)">1</text>
<text x="43.5" y="42.3">1</text>
<text x="54.4" y="42.3">6</text>
<text x="181.2" y="75.3" transform="rotate(-90 181.2 75.3)">3</text>
<text x="183.8" y="75.3" transform="rotate(-90 183.8 75.3)">4</text>
<text x="204.1" y="72.7" transform="rotate(-90 204.1 72.7)">2</text>
<text x="43.5" y="80.4">1</text>
<text x="43.5" y="82.9">2</text>
<text x="54.4" y="82.9">6</text>
<text x="181.2" y="82.3" transform="rotate(-90 181.2 82.3)">1</text>
<text x="183.8" y="82.3" transform="rotate(-90 183.8 82.3)">2</text>
<text x="204.1" y="79.7" transform="rotate(-90 204.1 79.7)">1</text>
<text x="43.5" y="85.4">3</text>
<text x="43.5" y="88">4</text>
<text x="54.4" y="85.4">7</text>
<text x="54.4" y="88">8</text>
<text x="43.5" y="90.5">5</text>
<text x="54.4" y="90.5">9</text>
<text x="117.8" y="131.1" transform="rotate(-90 117.8 131.1)">NO</text>
<text x="111.1" y="133.7">C</text>
<text x="117.8" y="140" transform="rotate(-90 117.8 140)">NC</text>
<text x="60.1" y="146.4">1</text>
<text x="60.1" y="148.9">2</text>
<text x="60.1" y="151.5">3</text>
</g>
<g font-size="2.2">
<text x="59.7" y="34.8">RI</text>
<text x="59.7" y="37.3">CTS</text>
<text x="59.7" y="39.8">RTS</text>
<text x="59.7" y="42.4">DSR</text>
</g>
<g font-size="2">
<text x="199.4" y="54.1">Q1</text>
<text x="207" y="56.6">2N2907A</text>
<text x="135.9" y="136.6">J4PLUS</text>
<text x="135.9" y="154.4">J4GND</text>
</g>
</svg>
